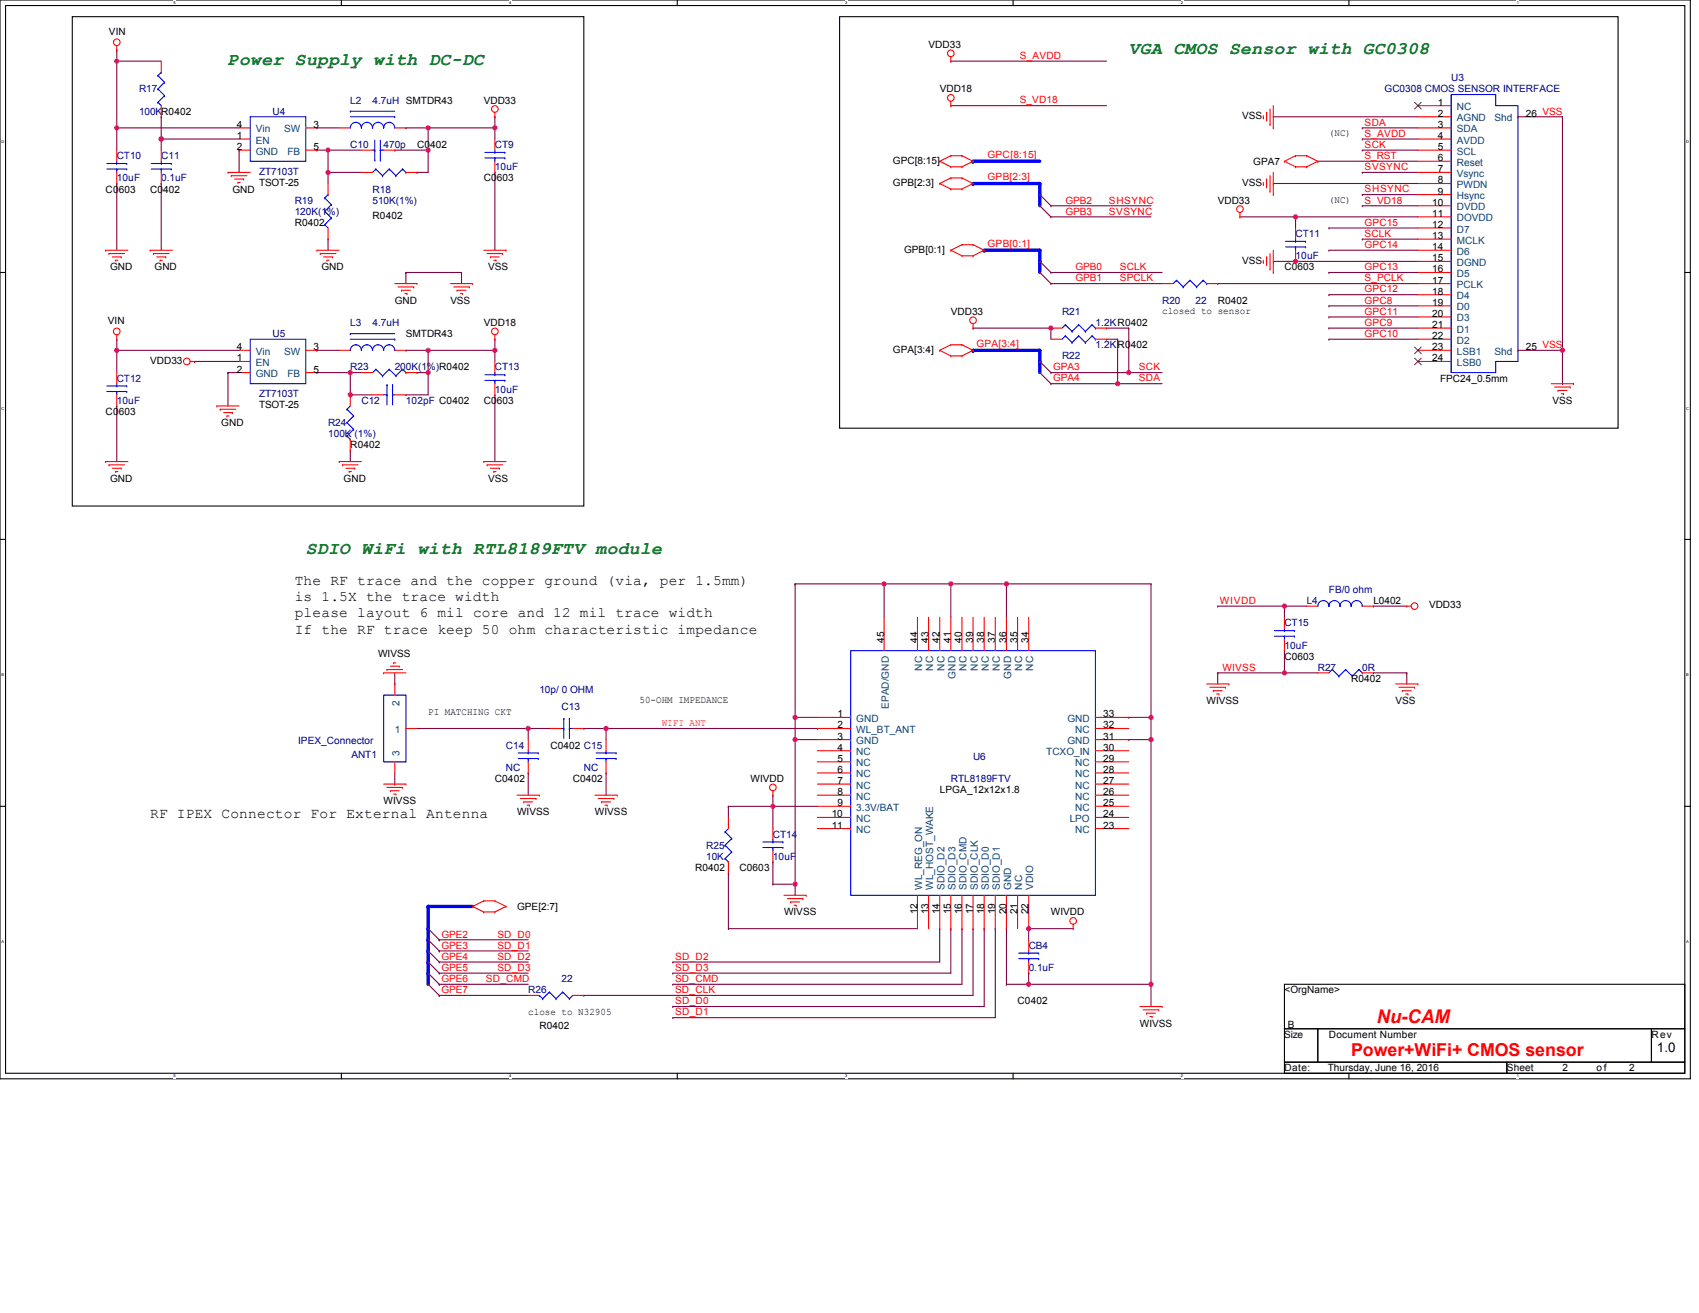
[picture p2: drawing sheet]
<svg xmlns="http://www.w3.org/2000/svg" width="279mm" height="216mm" viewBox="0 0 279 216" stroke-linecap="round" stroke-linejoin="round" font-family="sans-serif">
<path d="M0 0h278v177.4h-278zM.9 .9h276.2v175.6h-276.2z" fill="none" stroke="#000" stroke-width=".18"/>
<g fill="#fff">
<path d="M28.5 .1h.4v.7h-.4z"/>
<path d="M28.5 176.6h.4v.7h-.4z"/>
</g>
<path d="M56.1 0v.9M56.1 176.5v.9" fill="none" stroke="#000" stroke-width=".18"/>
<g fill="#fff">
<path d="M83.8 .1h.3v.7h-.3z"/>
<path d="M83.8 176.6h.3v.7h-.3z"/>
</g>
<path d="M111.4 0v.9M111.4 176.5v.9" fill="none" stroke="#000" stroke-width=".18"/>
<g fill="#fff">
<path d="M139 .1h.3v.7h-.3z"/>
<path d="M139 176.6h.3v.7h-.3z"/>
</g>
<path d="M166.6 0v.9M166.6 176.5v.9" fill="none" stroke="#000" stroke-width=".18"/>
<g fill="#fff">
<path d="M194.2 .1h.4v.7h-.4z"/>
<path d="M194.2 176.6h.4v.7h-.4z"/>
</g>
<path d="M221.8 0v.9M221.8 176.5v.9" fill="none" stroke="#000" stroke-width=".18"/>
<g fill="#fff">
<path d="M249.4 .1h.4v.7h-.4z"/>
<path d="M249.4 176.6h.4v.7h-.4z"/>
<path d="M.2 22.9h.5v.7h-.5z"/>
<path d="M277.3 22.9h.5v.7h-.5z"/>
<path d="M.2 66.8h.5v.7h-.5z"/>
<path d="M277.3 66.8h.5v.7h-.5z"/>
</g>
<path d="M0 44.8h.9M277.1 44.8h.9" fill="none" stroke="#000" stroke-width=".18"/>
<g fill="#fff">
<path d="M.2 110.6h.5v.8h-.5z"/>
<path d="M277.3 110.6h.4v.8h-.4z"/>
</g>
<path d="M0 88.7h.9M277.1 88.7h.9" fill="none" stroke="#000" stroke-width=".18"/>
<g fill="#fff">
<path d="M.2 154.5h.5v.8h-.5z"/>
<path d="M277.3 154.5h.4v.8h-.4z"/>
</g>
<path d="M0 132.6h.9M277.1 132.6h.9" fill="none" stroke="#000" stroke-width=".18"/>
<g fill="none" stroke="#800040" stroke-width=".18">
<path d="M19.2 10.1h.1M19.2 8.2h.1M19.2 8.2v16.5M19.2 10.1h7.3M26.5 19.2h.1M26.5 19.2v5.5M81.4 19.2h.1M81.4 19.2v3.7M19.2 30.2h.1M19.2 21h.1M19.2 21h20.1M19.2 30.2v10.9"/>
<path d="M26.5 22.9h.1M26.5 30.2h.1M26.5 22.9h12.8M26.5 30.2v10.9M39.3 24.7h.1M39.3 24.7v3.6M52.1 21h.1M52.1 24.7h.1M52.1 21h3.7M52.1 24.7h7.3M53.9 28.3h.1M53.9 24.7h.1"/>
<path d="M53.9 39.3h.1M53.9 24.7v5.5M53.9 39.3v1.8M53.9 28.3h5.5M64.9 24.7h.1M64.9 24.7h5.5M66.8 21h.1M66.8 21h14.6M68.6 28.3h.1M70.4 24.7h.1M70.4 21h.1M70.4 21v7.3h-1.8"/>
<path d="M81.4 28.3h.1M81.4 21h.1M81.4 28.3v12.8M224 28.3h.1M224 28.3h9.2M19.2 57.6h.1M19.2 55.8h.1M19.2 55.8v5.5M19.2 57.6h20.1M32 59.4h.1M32 59.4h7.3M52.1 57.6h.1"/>
<path d="M52.1 57.6h3.7M66.8 44.8h.1M66.8 57.6h.1M66.8 57.6h14.6M66.8 44.8h9.1M66.8 44.8v1.8M70.4 57.6h.1M70.4 57.6v7.3h-3.6M75.9 44.8h.1M75.9 44.8v1.8M81.4 57.6h.1M81.4 55.8h.1"/>
<path d="M81.4 55.8v3.6M19.2 66.8h.1M19.2 66.8v9.1M37.5 61.3h.1M37.5 61.3h1.8M37.5 61.3v5.5M52.1 61.3h.1M52.1 61.3h7.3M57.6 61.3h.1M57.6 64.9h.1M57.6 74.1h.1M57.6 64.9h3.7"/>
<path d="M57.6 61.3v3.6M57.6 74.1v1.8M66.8 64.9h.1M68.6 61.3h.1M68.6 61.3h1.8M70.4 61.3h.1M81.4 64.9h.1M81.4 64.9v11"/>
</g>
<path d="M171 30.2v1.8" fill="none" stroke="#00f" stroke-width=".55"/>
<circle cx="171" cy="30.2" r=".27" fill="#00f"/>
<path d="M171 41.1v1.9" fill="none" stroke="#00f" stroke-width=".55"/>
<circle cx="171" cy="41.1" r=".27" fill="#00f"/>
<path d="M171 57.6v1.8" fill="none" stroke="#00f" stroke-width=".55"/>
<circle cx="171" cy="57.6" r=".27" fill="#00f"/>
<path d="M224 32h.1M224 33.8h.1M224 32h9.2M224 33.8h9.2" fill="none" stroke="#800040" stroke-width=".18"/>
<path d="M160 30.2h11" fill="none" stroke="#00f" stroke-width=".55"/>
<circle cx="160" cy="30.2" r=".27" fill="#00f"/>
<g fill="none" stroke="#800040" stroke-width=".18">
<path d="M249.6 19.2h.1M249.6 19.2h7.3M209.4 30.2h.1M209.4 30.2h23.8M213.1 35.7h.1M213.1 35.7h20.1M218.5 37.5h.1M218.5 37.5h14.7M224 39.3h.1M224 39.3h9.2M213.1 43h.1M213.1 43h20.1"/>
<path d="M218.5 55.8h.1M218.5 52.1h.1M218.5 48.5h.1M218.5 44.8h.1M218.5 41.1h.1M218.5 50.3h.1M218.5 53.9h.1M218.5 55.8h14.7M218.5 52.1h14.7M218.5 48.5h14.7M218.5 44.8h14.7M218.5 41.1h14.7"/>
<path d="M218.5 50.3h14.7M218.5 53.9h14.7M249.6 57.6h.1M249.6 57.6h7.3M183.8 63.1h.1M183.8 63.1h7.3M185.6 61.3h.1M185.6 61.3h5.5"/>
</g>
<path d="M161.8 41.1h9.2" fill="none" stroke="#00f" stroke-width=".55"/>
<circle cx="161.8" cy="41.1" r=".27" fill="#00f"/>
<path d="M156.4 10.1h.1M156.4 10.1h25.6M213.1 35.7h.1M213.1 35.7v1.8" fill="none" stroke="#800040" stroke-width=".18"/>
<path d="M160 57.6h11" fill="none" stroke="#00f" stroke-width=".55"/>
<circle cx="160" cy="57.6" r=".27" fill="#00f"/>
<g fill="none" stroke="#800040" stroke-width=".18">
<path d="M156.4 17.4h.1M156.4 17.4h25.6M172.8 53.9h.1M172.8 53.9v1.9M182 55.8h.1M182 53.9h.1M182 55.8h1.8M182 53.9h3.6M183.8 55.8h.1M183.8 55.8v7.3h-11M185.6 53.9h.1M185.6 53.9v7.4h-12.8"/>
<path d="M172.8 63.1h.1M172.8 61.3h.1"/>
</g>
<path d="M160 26.5h11" fill="none" stroke="#00f" stroke-width=".55"/>
<circle cx="160" cy="26.5" r=".27" fill="#00f"/>
<path d="M172.8 35.7h.1M172.8 35.7h16.5M172.8 46.6h.1M172.8 44.8h.1M172.8 46.6h18.3M172.8 44.8h18.3" fill="none" stroke="#800040" stroke-width=".18"/>
<path d="M171 43v1.8" fill="none" stroke="#00f" stroke-width=".55"/>
<circle cx="171" cy="43" r=".27" fill="#00f"/>
<path d="M171 59.4v1.9" fill="none" stroke="#00f" stroke-width=".55"/>
<circle cx="171" cy="59.4" r=".27" fill="#00f"/>
<path d="M172.8 33.8h.1M172.8 33.8h16.5" fill="none" stroke="#800040" stroke-width=".18"/>
<path d="M171 32v1.8" fill="none" stroke="#00f" stroke-width=".55"/>
<circle cx="171" cy="32" r=".27" fill="#00f"/>
<g fill="none" stroke="#800040" stroke-width=".18">
<path d="M216.7 26.5h.1M216.7 26.5h16.5M224 22.9h.1M224 24.7h.1M224 21h.1M224 22.9h9.2M224 24.7h9.2M224 21h9.2M72.2 154.5h.1M72.2 156.4h.1M72.2 158.2h.1M72.2 154.5h14.7"/>
<path d="M72.2 156.4h14.7M72.2 158.2h14.7M72.2 163.7h.1M72.2 161.8h.1M72.2 160h.1M72.2 163.7h14.7M72.2 161.8h14.7M72.2 160h14.7"/>
</g>
<path d="M70.4 149h7.3" fill="none" stroke="#00f" stroke-width=".55"/>
<circle cx="70.4" cy="149" r=".27" fill="#00f"/>
<path d="M70.4 160v1.8" fill="none" stroke="#00f" stroke-width=".55"/>
<circle cx="70.4" cy="160" r=".27" fill="#00f"/>
<path d="M70.4 156.4v1.8" fill="none" stroke="#00f" stroke-width=".55"/>
<circle cx="70.4" cy="156.4" r=".27" fill="#00f"/>
<path d="M70.4 149v3.7" fill="none" stroke="#00f" stroke-width=".55"/>
<circle cx="70.4" cy="149" r=".27" fill="#00f"/>
<path d="M70.4 154.5v1.9" fill="none" stroke="#00f" stroke-width=".55"/>
<circle cx="70.4" cy="154.5" r=".27" fill="#00f"/>
<path d="M70.4 152.7v1.8" fill="none" stroke="#00f" stroke-width=".55"/>
<circle cx="70.4" cy="152.7" r=".27" fill="#00f"/>
<path d="M70.4 158.2v1.8" fill="none" stroke="#00f" stroke-width=".55"/>
<circle cx="70.4" cy="158.2" r=".27" fill="#00f"/>
<g fill="none" stroke="#800040" stroke-width=".18">
<path d="M209.4 19.2h.1M209.4 19.2h23.8M256.9 19.2v43.9M171 33.8h.1M171 32h.1M171 33.8l1.8 1.9M171 32l1.8 1.8M203.9 35.7h.1M203.9 35.7h9.2M160 53.9h.1M160 53.9h12.8M171 44.8h.1"/>
<path d="M171 43h.1M171 59.4h.1M171 44.8l1.8 1.8M171 43l1.8 1.8M171 59.4l1.8 1.9M200.3 46.6h.1M200.3 46.6h32.9M209.4 43h.1M209.4 43h3.7M256.9 57.6h.1M171 61.3h.1M171 61.3l1.8 1.8"/>
<path d="M256.9 63.1h.1M130.8 96h.1M130.8 96v51.2M130.8 96h58.5M145.4 96h.1M145.4 96v5.5M156.4 96h.1M156.4 96v5.5M165.5 96h.1M165.5 96v5.5M189.3 96h.1M189.3 96v69.5"/>
<path d="M200.3 99.7h.1M200.3 99.7h14.6M211.2 99.7h.1M211.2 99.7v1.8M225.9 99.7h.1M225.9 99.7h5.4M64.9 112.5h.1M64.9 110.6v1.9M68.6 119.8h21.9M86.9 119.8h.1M86.9 119.8v1.8M96 119.8h.1"/>
<path d="M96 119.8h38.4M99.7 119.8h.1M99.7 119.8v1.8M130.8 118h.1M130.8 118h3.6M134.4 119.8h.1M185.6 118h.1M185.6 118h3.7M189.3 118h.1M200.3 110.6h.1M200.3 110.6h16.4M200.3 110.6v1.9"/>
<path d="M211.2 110.6h.1M211.2 107h.1M211.2 107v3.6M225.9 110.6h.1M225.9 110.6h5.4M231.3 110.6h.1M231.3 110.6v1.9M64.9 128.9h.1M64.9 127.1v1.8M86.9 127.1h.1M86.9 127.1v3.7M99.7 127.1h.1"/>
<path d="M99.7 127.1v3.7M119.8 132.6h.1M119.8 132.6v1.8M119.8 132.6h14.6M127.1 132.6h.1M127.1 130.8h.1M127.1 130.8v5.4M130.8 121.6h.1M130.8 121.6h3.6M185.6 121.6h.1M185.6 121.6h3.7M189.3 121.6h.1"/>
<path d="M70.4 156.4h.1M70.4 158.2h.1M70.4 152.7l1.8 1.8M70.4 154.5l1.8 1.9M70.4 156.4l1.8 1.8M70.4 158.2l1.8 1.8M72.2 154.5h.1M72.2 156.4h.1M110.6 158.2h.1M119.8 143.6h.1M119.8 152.7h.1M119.8 143.6v9.1"/>
<path d="M119.8 152.7h31.1M127.1 141.7h.1M127.1 145.4h.1M127.1 141.7v3.7M127.1 145.4h3.7M130.8 145.4h.1M154.5 152.7h.1M154.5 152.7v5.5h-43.9M156.4 152.7h.1M156.4 152.7v7.3h-45.8M158.2 152.7h.1M158.2 152.7v9.1h-47.6"/>
<path d="M160 152.7h.1M160 152.7v11h-64M161.8 152.7h.1M161.8 152.7v12.8h-51.2M163.7 152.7h.1M163.7 152.7v14.6h-53.1M165.5 152.7h.1M165.5 152.7v9.1M169.2 152.7h.1M169.2 152.7h7.3M169.2 152.7v1.8M70.4 160l1.8 1.8"/>
<path d="M70.4 161.8l1.8 1.9M72.2 161.8h.1M72.2 163.7h.1M96 163.7h.1M110.6 160h.1M110.6 161.8h.1M110.6 165.5h.1M110.6 167.3h.1M165.5 161.8h.1M165.5 161.8h23.8M169.2 160h.1M169.2 161.8h.1"/>
<path d="M169.2 160v1.8M189.3 161.8h.1"/>
</g>
<g fill="none" stroke="#f00" stroke-width=".18">
<path d="M19.2 8.2h.1M19.2 7.5v.7M26.5 10.1v1.8M26.5 17.4v1.8M81.4 19.2h.1M81.4 18.5v.7M156.4 10.1h.1M156.4 17.4h.1M156.4 9.3v.8M156.4 16.6v.8M207.8 19.4h.1M207.8 19v.4"/>
<path d="M208.3 18.5h.1M208.3 18.5v1.4M208.9 17.9v2.6M209.4 17.4v3.6M233.2 17.4h5.5M233.2 19.2h5.5M249.6 19.2h.1M19.2 24.7v1.8M19.2 28.3v1.9M26.5 24.7v1.8M26.5 28.3v1.9M37.5 28.3h.1"/>
<path d="M37.5 28.3h3.6M38 28.9h.1M38 28.9h2.6M38.6 29.4h1.4M39.1 30h.1M39.1 30h.4M39.3 22.9h1.8M39.3 24.7h1.8M39.3 21h1.8M40 29.4h.1M50.3 24.7h1.8M50.3 21h1.8"/>
<path d="M53.9 30.2v1.8M53.9 37.5v1.8M55.8 21h1.8M59.4 28.3h1.9M59.4 24.7h1.9M63.1 24.7h1.8M64.9 21h1.9M66.8 28.3h1.8M81.4 22.9v1.8M81.4 26.5v1.8M154.5 26.5h.1M154.5 30.2h.1"/>
<path d="M154.5 26.5l1.9 .9M154.5 30.2l1.9 .9M156.4 25.6h.1M156.4 27.4h.1M156.4 29.3h.1M156.4 31.1h.1M156.4 25.6l-1.9 .9M156.4 25.6h1.8M156.4 27.4h1.8M156.4 29.3l-1.9 .9M156.4 29.3h1.8M156.4 31.1h1.8"/>
<path d="M158.2 25.6h.1M158.2 27.4h.1M158.2 29.3h.1M158.2 31.1h.1M158.2 25.6l1.8 .9M158.2 29.3l1.8 .9M160 26.5h.1M160 30.2h.1M160 26.5l-1.8 .9M160 30.2l-1.8 .9M203.9 35.7h.1M203.9 34.9v.8"/>
<path d="M207.8 30.4h.1M207.8 30v.4M208.3 29.4h.1M208.3 29.4v1.5M208.9 20.5h.1M208.9 31.5h.1M208.9 28.9v2.6M209.4 21h.1M209.4 32h.1M209.4 28.3v3.7M211.2 26.5h.1M211.2 26.5l1.9 .9"/>
<path d="M213.1 25.6h.1M213.1 27.4h.1M213.1 25.6h1.8M213.1 27.4h1.8M213.1 25.6l-1.9 .9M213.1 37.5v1.8M214.9 25.6h.1M214.9 27.4h.1M214.9 25.6l1.8 .9M216.7 26.5h.1M216.7 26.5l-1.8 .9M233.2 28.3h5.5"/>
<path d="M233.2 22.9h5.5M233.2 24.7h5.5M233.2 21h5.5M233.2 26.5h5.5M233.2 30.2h5.5M233.2 32h5.5M233.2 33.8h5.5M233.2 35.7h5.5M233.2 37.5h5.5M233.2 39.3h5.5M17.4 41.1h.1M17.4 41.1h3.6"/>
<path d="M17.9 41.7h.1M17.9 41.7h2.6M18.5 42.2h1.4M19 42.8h.1M19 42.8h.4M19.2 55.8h.1M19.2 55v.8M19.9 42.2h.1M24.7 41.1h.1M24.7 41.1h3.6M25.2 41.7h.1M25.2 41.7h2.6"/>
<path d="M25.8 42.2h1.4M26.3 42.8h.1M26.3 42.8h.4M27.2 42.2h.1M31.3 59.4h.7M32 59.4h.1M39.3 59.4h1.8M39.3 57.6h1.8M50.3 57.6h1.8M52.1 41.1h.1M52.1 41.1h3.7M52.7 41.7h.1"/>
<path d="M52.7 41.7h2.5M53.2 42.2h1.5M53.8 42.8h.1M53.8 42.8h.3M54.7 42.2h.1M55.8 57.6h1.8M64.9 46.6h3.7M64.9 57.6h1.9M65.5 47.2h2.5M66 47.7h.1M66 47.7h1.5M66.6 48.3h.3"/>
<path d="M66.9 48.3h.1M68 47.2h.1M68.6 46.6h.1M74.1 46.6h3.6M74.6 47.2h2.6M75.2 47.7h.1M75.2 47.7h1.4M75.7 48.3h.4M76.1 48.3h.1M77.2 47.2h.1M77.7 46.6h.1M79.6 41.1h3.6"/>
<path d="M80.1 41.7h2.6M80.7 42.2h.1M80.7 42.2h1.4M81.2 42.8h.4M81.4 55.8h.1M81.4 55v.8M81.4 59.4v1.9M81.6 42.8h.1M82.7 41.7h.1M83.2 41.1h.1M154.5 57.6h.1M154.5 57.6l1.9 .9"/>
<path d="M156.4 41.1h.1M156.4 56.7h.1M156.4 58.5h.1M156.4 41.1l1.8 1M156.4 56.7l-1.9 .9M156.4 56.7h1.8M156.4 58.5h1.8M158.2 40.2h.1M158.2 42.1h.1M158.2 56.7h.1M158.2 58.5h.1M158.2 40.2l-1.8 .9"/>
<path d="M158.2 40.2h1.8M158.2 42.1h1.8M158.2 56.7l1.8 .9M160 40.2h.1M160 42.1h.1M160 57.6h.1M160 53.9h.1M160 40.2l1.8 .9M160 57.6l-1.8 .9M160 53.2v.7M161.8 41.1h.1M161.8 41.1l-1.8 1"/>
<path d="M172.8 53.9h1.9M172.8 55.8h1.9M180.1 53.9h1.9M180.1 55.8h1.9M191.1 46.6h1.8M198.4 46.6h1.9M207.8 43.2h.1M207.8 42.8v.4M208.3 42.2h.1M208.3 42.2v1.5M208.9 44.3h.1M208.9 41.7v2.6"/>
<path d="M209.4 44.8h.1M209.4 41.1v3.7M213.1 41.1v1.9M233.2 41.1h5.5M233.2 46.6h5.5M233.2 59.4h5.5M233.2 43h5.5M233.2 44.8h5.5M233.2 48.5h5.5M233.2 50.3h5.5M233.2 52.1h5.5M233.2 53.9h5.5"/>
<path d="M233.2 55.8h5.5M233.2 57.6h5.5M249.6 57.6h.1M17.4 75.9h.1M17.4 75.9h3.6M17.9 76.4h.1M17.9 76.4h2.6M18.5 77h1.4M19 77.5h.1M19 77.5h.4M19.2 61.3v1.8M19.2 64.9v1.9"/>
<path d="M19.9 77h.1M35.7 66.8h.1M35.7 66.8h3.6M36.2 67.3h.1M36.2 67.3h2.6M36.8 67.8h1.4M37.3 68.4h.1M37.3 68.4h.4M38.2 67.8h.1M39.3 61.3h1.8M50.3 61.3h1.8M55.8 75.9h.1"/>
<path d="M55.8 75.9h3.6M56.3 76.4h.1M56.3 76.4h2.6M56.9 77h1.4M57.4 77.5h.1M57.4 77.5h.4M57.6 64.9v1.9M57.6 72.2v1.9M58.3 77h.1M59.4 61.3h1.9M61.3 64.9h1.8M64.9 64.9h1.9"/>
<path d="M66.8 61.3h1.8M79.6 75.9h.1M79.6 75.9h3.6M80.1 76.4h.1M80.1 76.4h2.6M80.7 77h1.4M81.2 77.5h.1M81.2 77.5h.4M81.4 63.1v1.8M82.1 77h.1M255.1 63.1h3.7M255.7 63.6h2.5"/>
<path d="M256.2 64.2h.1M256.2 64.2h1.5M256.8 64.7h.3M257.1 64.7h.1M258.2 63.6h.1M258.8 63.1h.1M214.9 99.7h1.8M224 99.7h1.9M231.3 99.7h.1M231.3 99.7h.8M63.1 110.6h.1M63.1 110.6h3.7"/>
<path d="M63.6 110.1h.1M63.6 110.1h2.6M64.2 109.5h1.5M64.7 109h.1M64.7 109h.4M64.9 112.5v1.8M65.7 109.5h.1M66.8 119.8h1.8M90.5 119.8h1.9M94.2 119.8h1.8M134.4 119.8h5.5M134.4 118h5.5"/>
<path d="M145.4 101.5v5.5M150.9 101.5v5.5M152.7 101.5v5.5M154.5 101.5v5.5M156.4 101.5v5.5M158.2 101.5v5.5M160 101.5v5.5M161.8 101.5v5.5M163.7 101.5v5.5M165.5 101.5v5.5M167.3 101.5v5.5M169.2 101.5v5.5"/>
<path d="M180.1 119.8h5.5M180.1 118h5.5M198.4 112.5h3.7M199 113h2.5M199.5 113.6h.1M199.5 113.6h1.5M200.1 114.1h.3M200.4 114.1h.1M201.5 113h.1M202.1 112.5h.1M211.2 101.5v1.8M211.2 105.2v1.8"/>
<path d="M216.7 110.6h1.8M224 110.6h1.9M229.5 112.5h3.7M230.1 113h2.5M230.6 113.6h.1M230.6 113.6h1.5M231.2 114.1h.3M231.5 114.1h.1M232.6 113h.1M233.2 112.5h.1M63.1 128.9h3.7M63.6 129.5h2.6"/>
<path d="M64.2 130h.1M64.2 130h1.5M64.7 130.6h.4M64.9 125.3v1.8M65.1 130.6h.1M66.2 129.5h.1M66.8 128.9h.1M85 130.8h3.7M85.6 131.3h2.6M86.1 131.9h.1M86.1 131.9h1.5M86.7 132.4h.4"/>
<path d="M86.9 121.6v1.8M86.9 125.3v1.8M87.1 132.4h.1M88.2 131.3h.1M88.7 130.8h.1M97.8 130.8h3.7M98.4 131.3h2.6M98.9 131.9h.1M98.9 131.9h1.5M99.5 132.4h.4M99.7 121.6v1.8M99.7 125.3v1.8"/>
<path d="M99.9 132.4h.1M101 131.3h.1M101.5 130.8h.1M119.8 134.4v1.8M127.1 130.8h.1M127.1 130v.8M127.1 136.2v1.9M127.1 139.9v1.8M134.4 130.8h5.5M134.4 128.9h5.5M134.4 121.6h5.5M134.4 123.4h5.5"/>
<path d="M134.4 125.3h5.5M134.4 127.1h5.5M134.4 132.6h5.5M134.4 134.4h5.5M134.4 136.2h5.5M180.1 130.8h5.5M180.1 128.9h5.5M180.1 121.6h5.5M180.1 123.4h5.5M180.1 125.3h5.5M180.1 127.1h5.5M180.1 132.6h5.5"/>
<path d="M180.1 134.4h5.5M180.1 136.2h5.5M77.7 149h.1M77.7 149l1.9 1M79.6 148.1h.1M79.6 150h.1M79.6 148.1h1.8M79.6 148.1l-1.9 .9M79.6 150h1.8M81.4 148.1h.1M81.4 150h.1M81.4 148.1l1.8 .9"/>
<path d="M83.2 149h.1M83.2 149l-1.8 1M119.8 141.7v1.9M128.9 147.2h3.7M129.5 147.8h2.5M130 148.3h.1M130 148.3h1.5M130.6 148.9h.3M130.9 148.9h.1M132 147.8h.1M132.6 147.2h.1M150.9 147.2v5.5"/>
<path d="M152.7 147.2v5.5M154.5 147.2v5.5M156.4 147.2v5.5M158.2 147.2v5.5M160 147.2v5.5M161.8 147.2v5.5M163.7 147.2v5.5M165.5 147.2v5.5M167.3 147.2v5.5M169.2 147.2v5.5M169.2 154.5v1.9M169.2 158.2v1.8"/>
<path d="M176.5 152.7h.1M176.5 152v.7M86.9 163.7h1.8M94.2 163.7h1.8M187.5 165.5h3.6M188 166.1h2.6M188.6 166.6h.1M188.6 166.6h1.4M189.1 167.2h.4M189.5 167.2h.1M190.6 166.1h.1M191.1 165.5h.1"/>
<circle cx="19.2" cy="6.9" r=".55"/>
<circle cx="81.4" cy="17.9" r=".55"/>
<circle cx="156.4" cy="8.8" r=".55"/>
<circle cx="156.4" cy="16.1" r=".55"/>
<circle cx="203.9" cy="34.4" r=".55"/>
<circle cx="19.2" cy="54.5" r=".55"/>
<circle cx="30.7" cy="59.4" r=".54"/>
<circle cx="81.4" cy="54.5" r=".55"/>
<circle cx="160" cy="52.7" r=".55"/>
<circle cx="232.6" cy="99.7" r=".54"/>
<circle cx="127.1" cy="129.5" r=".54"/>
<circle cx="176.5" cy="151.4" r=".55"/>
</g>
<path d="M11.9 2.7h84.1v80.5h-84.1zM138.1 2.7h128v67.7h-128zM211.2 161.8h65.9v7.4h-65.9zM211.2 169.2h5.5v5.5h-5.5zM211.2 174.7h36.6v1.8h-36.6zM216.7 169.2h54.9v5.5h-54.9zM247.8 174.7h29.3v1.8h-29.3zM271.6 169.2h5.5v5.5h-5.5z" fill="none" stroke="#000" stroke-width=".18"/>
<g fill="none" stroke="#00f" stroke-width=".18">
<path d="M26 16.8h.1M26 14.6h.1M26 12.4h.1M26 16.8l.5 .6M26 14.6l1.1 1.1M26 12.4l1.1 1.1M26.5 11.9h.1M26.5 11.9l-.5 .5M27.1 15.7h.1M27.1 13.5h.1M27.1 15.7l-1.1 1.1M27.1 13.5l-1.1 1.1"/>
<path d="M41.1 19.2h9.2v7.3h-9.2zM57.6 18.3h.1M57.6 19.2h7.3M57.6 18.3h7.3M64.9 19.2h.1M238.7 15.5h7.3v1.9h3.6v42h-3.6v1.9h-7.3zM238.7 15.5v45.8M17.6 27.8h3.2M17.6 26.9h3.2M19.2 26.9h.1M19.2 27.8h.1M19.2 26.5v.4"/>
<path d="M19.2 27.8v.5M20.8 27.8h.1M20.8 26.9h.1M24.9 27.8h3.3M24.9 26.9h3.3M26.5 26.9h.1M26.5 27.8h.1M26.5 26.5v.4M26.5 27.8v.5M28.2 27.8h.1M28.2 26.9h.1M53.4 36.9h.1"/>
<path d="M53.4 34.7h.1M53.4 32.6h.1M53.4 36.9l.5 .6M53.4 34.7l1.1 1.1M53.4 32.6l1.1 1M53.9 32h.1M53.9 32l-.5 .6M54.5 35.8h.1M54.5 33.6h.1M54.5 35.8l-1.1 1.1M54.5 33.6l-1.1 1.1M57.6 21a.91 .91 0 0 1 .9-.9 .91 .91 0 0 1 .9 .9 .91 .91 0 0 1 1-.9 .91 .91 0 0 1 .9 .9 .91 .91 0 0 1 .9-.9 .91 .91 0 0 1 .9 .9 .91 .91 0 0 1 .9-.9 .91 .91 0 0 1 .9 .9"/>
<path d="M61.3 24.7h.3M61.6 24.7h.1M61.6 26.3h.1M61.6 23v3.3M61.8 27.8h.1M61.8 27.8l-.5 .5M61.8 27.8l1.1 1.1M62.5 26.3h.1M62.5 24.7h.1M62.5 24.7h.6M62.5 23v3.3M62.9 28.9h.1"/>
<path d="M64 27.8h.1M64 27.8l-1.1 1.1M64 27.8l1.1 1.1M65.1 28.9h.1M66.2 27.8h.1M66.2 27.8l-1.1 1.1M66.2 27.8l.6 .5M66.8 28.3h.1M79.7 26h3.3M79.7 25.1h3.3M81.4 25.1h.1M81.4 26h.1"/>
<path d="M81.4 24.7v.4M81.4 26v.5M83 26h.1M83 25.1h.1M211.4 39.7h3.3M213.1 39.7h.1M213.1 39.3v.4M214.7 39.7h.1M41.1 55.8h9.2v7.3h-9.2zM57.6 54.9h.1M57.6 57.6a.91 .91 0 0 1 .9-.9 .91 .91 0 0 1 .9 .9 .91 .91 0 0 1 1-.9 .91 .91 0 0 1 .9 .9 .91 .91 0 0 1 .9-.9 .91 .91 0 0 1 .9 .9 .91 .91 0 0 1 .9-.9 .91 .91 0 0 1 .9 .9M57.6 55.8h7.3"/>
<path d="M57.6 54.9h7.3M64.9 55.8h.1M175.2 53.4h.1M175.2 55.2h.1M175.2 53.4l-.5 .5M175.2 53.4l1.1 1.1M175.2 55.2l-.5 .6M175.2 55.2l1.1 1.1M176.3 54.5h.1M176.3 56.3h.1M177.4 53.4h.1M177.4 55.2h.1"/>
<path d="M177.4 53.4l-1.1 1.1M177.4 53.4l1.1 1.1M177.4 55.2l-1.1 1.1M177.4 55.2l1.1 1.1M178.5 54.5h.1M178.5 56.3h.1M179.6 53.4h.1M179.6 55.2h.1M179.6 53.4l-1.1 1.1M179.6 53.4l.5 .5M179.6 55.2l-1.1 1.1M179.6 55.2l.5 .6"/>
<path d="M180.1 53.9h.1M180.1 55.8h.1M193.5 46.1h.1M193.5 46.1l-.6 .5M193.5 46.1l1.1 1.1M194.6 47.2h.1M195.7 46.1h.1M195.7 46.1l-1.1 1.1M195.7 46.1l1.1 1.1M196.8 47.2h.1M197.9 46.1h.1M197.9 46.1l-1.1 1.1"/>
<path d="M197.9 46.1l.5 .5M198.4 46.6h.1M211.4 40.6h3.3M213.1 40.6h.1M213.1 40.6v.5M214.7 40.6h.1M17.6 64.4h3.2M17.6 63.5h3.2M19.2 63.5h.1M19.2 64.4h.1M19.2 63.1v.4M19.2 64.4v.5"/>
<path d="M20.8 64.4h.1M20.8 63.5h.1M57.1 67.3h.1M57.1 69.5h.1M57.1 71.7h.1M57.1 67.3l1.1 1.1M57.1 69.5l1.1 1.1M57.1 71.7l.5 .5M57.6 72.2h.1M57.6 66.8l-.5 .5M58.2 68.4h.1M58.2 70.6h.1"/>
<path d="M58.2 68.4l-1.1 1.1M58.2 70.6l-1.1 1.1M61.8 60.7h.1M61.8 60.7l-.5 .6M61.8 60.7l1.1 1.1M62.9 61.8h.1M63.1 64.9h.5M63.6 63.3h.1M63.6 64.9h.1M63.6 63.3v3.3M64 60.7h.1M64 60.7l-1.1 1.1"/>
<path d="M64 60.7l1.1 1.1M64.6 64.9h.1M64.6 63.3h.1M64.6 64.9h.3M64.6 63.3v3.3M65.1 61.8h.1M66.2 60.7h.1M66.2 60.7l-1.1 1.1M66.2 60.7l.6 .6M66.8 61.3h.1M79.7 62.5h3.3M79.7 61.6h3.3"/>
<path d="M81.4 61.6h.1M81.4 62.5h.1M81.4 61.3v.3M81.4 62.5v.6M83 62.5h.1M83 61.6h.1M216.7 99.7a.91 .91 0 0 1 .9-.9 .91 .91 0 0 1 .9 .9 .91 .91 0 0 1 1-.9 .91 .91 0 0 1 .9 .9 .91 .91 0 0 1 .9-.9 .91 .91 0 0 1 .9 .9 .91 .91 0 0 1 .9-.9 .91 .91 0 0 1 .9 .9M63.1 114.3h3.7v11h-3.7zM92.4 119.8h.3M92.7 119.8h.1M92.7 118.1h.1M92.7 118.1v3.3"/>
<path d="M93.6 118.1h.1M93.6 119.8h.1M93.6 119.8h.6M93.6 118.1v3.3M139.9 107h40.2v40.2h-40.2zM209.6 104.6h3.3M209.6 103.7h3.3M211.2 103.7h.1M211.2 104.6h.1M211.2 103.3v.4M211.2 104.6v.6M212.9 104.6h.1"/>
<path d="M212.9 103.7h.1M219.1 110.1h.1M219.1 110.1l-.6 .5M219.1 110.1l1.1 1.1M220.2 111.2h.1M221.3 110.1h.1M221.3 110.1l-1.1 1.1M221.3 110.1l1.1 1.1M222.4 111.2h.1M223.5 110.1h.1M223.5 110.1l-1.1 1.1M223.5 110.1l.5 .5"/>
<path d="M224 110.6h.1M85.2 124.7h3.3M85.2 123.8h3.3M86.9 123.8h.1M86.9 124.7h.1M86.9 123.4v.4M86.9 124.7v.6M88.5 124.7h.1M88.5 123.8h.1M98 124.7h3.3M98 123.8h3.3M99.7 123.8h.1"/>
<path d="M99.7 124.7h.1M99.7 123.4v.4M99.7 124.7v.6M101.3 124.7h.1M101.3 123.8h.1M119.2 136.8h.1M119.2 139h.1M119.2 136.8l1.1 1.1M119.2 139l1.1 1.1M119.8 136.2l-.6 .6M120.3 137.9h.1M120.3 137.9l-1.1 1.1"/>
<path d="M125.5 139.4h3.2M125.5 138.4h3.2M127.1 138.4h.1M127.1 139.4h.1M127.1 138.1v.3M127.1 139.4v.5M128.7 139.4h.1M128.7 138.4h.1M119.2 141.2h.1M119.2 141.2l.6 .5M119.8 141.7h.1M120.3 140.1h.1"/>
<path d="M120.3 140.1l-1.1 1.1M167.5 157.6h3.3M167.5 156.7h3.3M169.2 156.7h.1M169.2 157.6h.1M169.2 156.4v.3M169.2 157.6v.6M170.8 157.6h.1M170.8 156.7h.1M88.7 163.7h.1M88.7 163.7l.5 .5M89.2 164.2h.1"/>
<path d="M90.3 163.1h.1M90.3 163.1l1.1 1.1M90.3 163.1l-1.1 1.1M91.4 164.2h.1M92.5 163.1h.1M92.5 163.1l1.1 1.1M92.5 163.1l-1.1 1.1M93.6 164.2h.1M94.2 163.7l-.6 .5"/>
</g>
<path d="M232.6 16.8l1.1 1.1M233.7 16.8l-1.1 1.1M232.6 57.1l1.1 1.1M232.6 58.9l1.1 1.1M233.7 57.1l-1.1 1.1M233.7 58.9l-1.1 1.1" fill="none" stroke="#804000" stroke-width=".16"/>
<circle cx="81.4" cy="57.6" r=".37" fill="#f0f"/>
<circle cx="81.4" cy="57.6" r=".37" fill="none" stroke="#f0f" stroke-width=".18"/>
<circle cx="70.4" cy="61.3" r=".37" fill="#f0f"/>
<circle cx="70.4" cy="61.3" r=".37" fill="none" stroke="#f0f" stroke-width=".18"/>
<circle cx="26.5" cy="22.9" r=".37" fill="#f0f"/>
<circle cx="26.5" cy="22.9" r=".37" fill="none" stroke="#f0f" stroke-width=".18"/>
<circle cx="70.4" cy="24.7" r=".37" fill="#f0f"/>
<circle cx="70.4" cy="24.7" r=".37" fill="none" stroke="#f0f" stroke-width=".18"/>
<circle cx="70.4" cy="57.6" r=".37" fill="#f0f"/>
<circle cx="70.4" cy="57.6" r=".37" fill="none" stroke="#f0f" stroke-width=".18"/>
<circle cx="53.9" cy="28.3" r=".37" fill="#f0f"/>
<circle cx="53.9" cy="28.3" r=".37" fill="none" stroke="#f0f" stroke-width=".18"/>
<circle cx="57.6" cy="64.9" r=".37" fill="#f0f"/>
<circle cx="57.6" cy="64.9" r=".37" fill="none" stroke="#f0f" stroke-width=".18"/>
<circle cx="57.6" cy="61.3" r=".37" fill="#f0f"/>
<circle cx="57.6" cy="61.3" r=".37" fill="none" stroke="#f0f" stroke-width=".18"/>
<circle cx="19.2" cy="10.1" r=".37" fill="#f0f"/>
<circle cx="19.2" cy="10.1" r=".37" fill="none" stroke="#f0f" stroke-width=".18"/>
<circle cx="81.4" cy="21" r=".37" fill="#f0f"/>
<circle cx="81.4" cy="21" r=".37" fill="none" stroke="#f0f" stroke-width=".18"/>
<circle cx="19.2" cy="57.6" r=".37" fill="#f0f"/>
<circle cx="19.2" cy="57.6" r=".37" fill="none" stroke="#f0f" stroke-width=".18"/>
<circle cx="53.9" cy="24.7" r=".37" fill="#f0f"/>
<circle cx="53.9" cy="24.7" r=".37" fill="none" stroke="#f0f" stroke-width=".18"/>
<circle cx="26.5" cy="22.9" r=".37" fill="#f0f"/>
<circle cx="26.5" cy="22.9" r=".37" fill="none" stroke="#f0f" stroke-width=".18"/>
<circle cx="19.2" cy="21" r=".37" fill="#f0f"/>
<circle cx="19.2" cy="21" r=".37" fill="none" stroke="#f0f" stroke-width=".18"/>
<circle cx="70.4" cy="21" r=".37" fill="#f0f"/>
<circle cx="70.4" cy="21" r=".37" fill="none" stroke="#f0f" stroke-width=".18"/>
<circle cx="213.1" cy="35.7" r=".37" fill="#f0f"/>
<circle cx="213.1" cy="35.7" r=".37" fill="none" stroke="#f0f" stroke-width=".18"/>
<circle cx="213.1" cy="43" r=".37" fill="#f0f"/>
<circle cx="213.1" cy="43" r=".37" fill="none" stroke="#f0f" stroke-width=".18"/>
<circle cx="183.8" cy="63.1" r=".37" fill="#f0f"/>
<circle cx="183.8" cy="63.1" r=".37" fill="none" stroke="#f0f" stroke-width=".18"/>
<circle cx="172.8" cy="53.9" r=".37" fill="#f0f"/>
<circle cx="172.8" cy="53.9" r=".37" fill="none" stroke="#f0f" stroke-width=".18"/>
<circle cx="185.6" cy="61.3" r=".37" fill="#f0f"/>
<circle cx="185.6" cy="61.3" r=".37" fill="none" stroke="#f0f" stroke-width=".18"/>
<circle cx="145.4" cy="96" r=".37" fill="#f0f"/>
<circle cx="145.4" cy="96" r=".37" fill="none" stroke="#f0f" stroke-width=".18"/>
<circle cx="127.1" cy="132.6" r=".37" fill="#f0f"/>
<circle cx="127.1" cy="132.6" r=".37" fill="none" stroke="#f0f" stroke-width=".18"/>
<circle cx="169.2" cy="152.7" r=".37" fill="#f0f"/>
<circle cx="169.2" cy="152.7" r=".37" fill="none" stroke="#f0f" stroke-width=".18"/>
<circle cx="99.7" cy="119.8" r=".37" fill="#f0f"/>
<circle cx="99.7" cy="119.8" r=".37" fill="none" stroke="#f0f" stroke-width=".18"/>
<circle cx="256.9" cy="57.6" r=".37" fill="#f0f"/>
<circle cx="256.9" cy="57.6" r=".37" fill="none" stroke="#f0f" stroke-width=".18"/>
<circle cx="86.9" cy="119.8" r=".37" fill="#f0f"/>
<circle cx="86.9" cy="119.8" r=".37" fill="none" stroke="#f0f" stroke-width=".18"/>
<circle cx="211.2" cy="110.6" r=".37" fill="#f0f"/>
<circle cx="211.2" cy="110.6" r=".37" fill="none" stroke="#f0f" stroke-width=".18"/>
<circle cx="211.2" cy="99.7" r=".37" fill="#f0f"/>
<circle cx="211.2" cy="99.7" r=".37" fill="none" stroke="#f0f" stroke-width=".18"/>
<circle cx="156.4" cy="96" r=".37" fill="#f0f"/>
<circle cx="156.4" cy="96" r=".37" fill="none" stroke="#f0f" stroke-width=".18"/>
<circle cx="169.2" cy="161.8" r=".37" fill="#f0f"/>
<circle cx="169.2" cy="161.8" r=".37" fill="none" stroke="#f0f" stroke-width=".18"/>
<circle cx="165.5" cy="96" r=".37" fill="#f0f"/>
<circle cx="165.5" cy="96" r=".37" fill="none" stroke="#f0f" stroke-width=".18"/>
<circle cx="130.8" cy="145.4" r=".37" fill="#f0f"/>
<circle cx="130.8" cy="145.4" r=".37" fill="none" stroke="#f0f" stroke-width=".18"/>
<circle cx="189.3" cy="118" r=".37" fill="#f0f"/>
<circle cx="189.3" cy="118" r=".37" fill="none" stroke="#f0f" stroke-width=".18"/>
<circle cx="189.3" cy="161.8" r=".37" fill="#f0f"/>
<circle cx="189.3" cy="161.8" r=".37" fill="none" stroke="#f0f" stroke-width=".18"/>
<circle cx="189.3" cy="121.6" r=".37" fill="#f0f"/>
<circle cx="189.3" cy="121.6" r=".37" fill="none" stroke="#f0f" stroke-width=".18"/>
<circle cx="130.8" cy="121.6" r=".37" fill="#f0f"/>
<circle cx="130.8" cy="121.6" r=".37" fill="none" stroke="#f0f" stroke-width=".18"/>
<circle cx="130.8" cy="118" r=".37" fill="#f0f"/>
<circle cx="130.8" cy="118" r=".37" fill="none" stroke="#f0f" stroke-width=".18"/>
<text font-size="3.1" fill="#f00" x="226.4" y="168.1">Nu-CAM</text>
<g font-size="2.9" fill="#008000">
<text x="37.5" y="10.7">Power Supply with DC-DC</text>
<text x="185.6" y="8.8">VGA CMOS Sensor with GC0308</text>
<text x="50.3" y="91.1">SDIO WiFi with RTL8189FTV module</text>
</g>
<text font-size="2.9" fill="#f00" x="222.2" y="173.6">Power+WiFi+ CMOS sensor</text>
<g font-size="2.4">
<text x="48.5" y="96.2">The RF trace and the copper ground (via, per 1.5mm)</text>
<text x="48.5" y="98.8">is 1.5X the trace width</text>
<text x="48.5" y="101.5">please layout 6 mil core and 12 mil trace width</text>
<text x="48.5" y="104.2">If the RF trace keep 50 ohm characteristic impedance</text>
<text x="24.7" y="134.6">RF IPEX Connector For External Antenna</text>
</g>
<text font-size="2.2" x="272.5" y="173">1.0</text>
<g font-size="1.6">
<text x="17.9" y="5.7">VIN</text>
<text x="152.7" y="7.9">VDD33</text>
<text x="79.6" y="17">VDD33</text>
<text x="154.5" y="15.2">VDD18</text>
<text x="236.5" y="17.4">1</text>
<text x="38.9" y="22.9">1</text>
<text x="38.9" y="21">4</text>
<text x="51.6" y="21">3</text>
<text x="204.3" y="19.6">VSS</text>
<text x="218.5" y="22.4">(NC)</text>
<text x="236.5" y="19.2">2</text>
<text x="236.5" y="21">3</text>
<text x="236.5" y="22.9">4</text>
<text x="250.9" y="19.2">26 VSS</text>
<text x="38.9" y="24.7">2</text>
<text x="51.6" y="24.7">5</text>
<text x="68.6" y="24.3">C0402</text>
<text x="79.6" y="29.8">C0603</text>
<text x="146.9" y="26.9">GPC[8:15]</text>
<text x="206.1" y="27.1">GPA7</text>
<text x="236.5" y="24.7">5</text>
<text x="236.5" y="26.5">6</text>
<text x="236.5" y="28.3">7</text>
<text x="17.4" y="31.7">C0603</text>
<text x="24.7" y="31.7">C0402</text>
<text x="38.2" y="31.7">GND</text>
<text x="42.6" y="30.6">TSOT-25</text>
<text x="146.9" y="30.6">GPB[2:3]</text>
<text x="200.3" y="33.5">VDD33</text>
<text x="204.3" y="30.6">VSS</text>
<text x="218.5" y="33.4">(NC)</text>
<text x="235.5" y="33.8">10</text>
<text x="235.5" y="35.7">11</text>
<text x="236.5" y="30.2">8</text>
<text x="236.5" y="32">9</text>
<text x="48.5" y="37.1">R0402</text>
<text x="61.3" y="36">R0402</text>
<text x="148.7" y="41.5">GPB[0:1]</text>
<text x="235.5" y="37.5">12</text>
<text x="235.5" y="39.3">13</text>
<text x="235.5" y="41.1">14</text>
<text x="18.1" y="44.5">GND</text>
<text x="25.4" y="44.5">GND</text>
<text x="52.9" y="44.5">GND</text>
<text x="80.3" y="44.5">VSS</text>
<text x="204.3" y="43.4">VSS</text>
<text x="211.2" y="44.5">C0603</text>
<text x="235.5" y="43">15</text>
<text x="235.5" y="44.8">16</text>
<text x="235.5" y="46.6">17</text>
<text x="17.7" y="53.2">VIN</text>
<text x="64.9" y="49.9">GND</text>
<text x="74.1" y="49.9">VSS</text>
<text x="79.6" y="53.6">VDD18</text>
<text x="156.4" y="51.8">VDD33</text>
<text x="191.1" y="51.7">closed to sensor</text>
<text x="200.3" y="49.9">R0402</text>
<text x="235.5" y="48.5">18</text>
<text x="235.5" y="50.3">19</text>
<text x="235.5" y="52.1">20</text>
<text x="235.5" y="53.9">21</text>
<text x="24.7" y="59.8">VDD33</text>
<text x="38.9" y="59.4">1</text>
<text x="38.9" y="57.6">4</text>
<text x="51.6" y="57.6">3</text>
<text x="66.8" y="55.4">SMTDR43</text>
<text x="146.9" y="58">GPA[3:4]</text>
<text x="183.8" y="57.3">R0402</text>
<text x="235.5" y="55.8">22</text>
<text x="235.5" y="57.6">23</text>
<text x="235.5" y="59.4">24</text>
<text x="250.9" y="57.6">25 VSS</text>
<text x="38.9" y="61.3">2</text>
<text x="51.6" y="61.3">5</text>
<text x="236.8" y="62.8">FPC24_0.5mm</text>
<text x="17.4" y="68.2">C0603</text>
<text x="36.4" y="70.1">GND</text>
<text x="42.6" y="67.1">TSOT-25</text>
<text x="79.6" y="66.4">C0603</text>
<text x="255.3" y="66.4">VSS</text>
<text x="57.6" y="73.7">R0402</text>
<text x="18.1" y="79.2">GND</text>
<text x="56.5" y="79.2">GND</text>
<text x="80.3" y="79.2">VSS</text>
<text x="225.9" y="99.3">L0402</text>
<text x="235" y="100.1">VDD33</text>
<text x="145.4" y="105.7" transform="rotate(-90 145.4 105.7)">45</text>
<text x="150.9" y="105.7" transform="rotate(-90 150.9 105.7)">44</text>
<text x="152.7" y="105.7" transform="rotate(-90 152.7 105.7)">43</text>
<text x="154.5" y="105.7" transform="rotate(-90 154.5 105.7)">42</text>
<text x="156.4" y="105.7" transform="rotate(-90 156.4 105.7)">41</text>
<text x="158.2" y="105.7" transform="rotate(-90 158.2 105.7)">40</text>
<text x="160" y="105.7" transform="rotate(-90 160 105.7)">39</text>
<text x="161.8" y="105.7" transform="rotate(-90 161.8 105.7)">38</text>
<text x="163.7" y="105.7" transform="rotate(-90 163.7 105.7)">37</text>
<text x="165.5" y="105.7" transform="rotate(-90 165.5 105.7)">36</text>
<text x="167.3" y="105.7" transform="rotate(-90 167.3 105.7)">35</text>
<text x="169.2" y="105.7" transform="rotate(-90 169.2 105.7)">34</text>
<text x="62.2" y="108.1">WIVSS</text>
<text x="211.2" y="108.5">C0603</text>
<text x="222.2" y="112.1">R0402</text>
<text x="70.4" y="117.5">PI MATCHING CKT</text>
<text x="105.2" y="115.7">50-OHM IMPEDANCE</text>
<text x="137.7" y="118">1</text>
<text x="137.7" y="119.8">2</text>
<text x="181.4" y="119.8">32</text>
<text x="181.4" y="118">33</text>
<text x="198.4" y="115.8">WIVSS</text>
<text x="229.5" y="115.8">VSS</text>
<text x="90.5" y="123.1">C0402 C15</text>
<text x="137.7" y="121.6">3</text>
<text x="137.7" y="123.4">4</text>
<text x="137.7" y="125.3">5</text>
<text x="181.4" y="125.3">29</text>
<text x="181.4" y="123.4">30</text>
<text x="181.4" y="121.6">31</text>
<text x="81.4" y="128.6">C0402</text>
<text x="94.2" y="128.6">C0402</text>
<text x="123.4" y="128.6">WIVDD</text>
<text x="137.7" y="127.1">6</text>
<text x="137.7" y="128.9">7</text>
<text x="137.7" y="130.8">8</text>
<text x="154.5" y="130.4">LPGA_12x12x1.8</text>
<text x="181.4" y="130.8">26</text>
<text x="181.4" y="128.9">27</text>
<text x="181.4" y="127.1">28</text>
<text x="63.1" y="132.2">WIVSS</text>
<text x="85" y="134.1">WIVSS</text>
<text x="97.8" y="134.1">WIVSS</text>
<text x="136.8" y="134.4">10</text>
<text x="136.8" y="136.2">11</text>
<text x="137.7" y="132.6">9</text>
<text x="181.4" y="136.2">23</text>
<text x="181.4" y="134.4">24</text>
<text x="181.4" y="132.6">25</text>
<text x="114.3" y="143.2">R0402</text>
<text x="121.6" y="143.2">C0603</text>
<text x="85" y="149.6">GPE[2:7]</text>
<text x="128.9" y="150.5">WIVSS</text>
<text x="150.9" y="150.3" transform="rotate(-90 150.9 150.3)">12</text>
<text x="152.7" y="150.3" transform="rotate(-90 152.7 150.3)">13</text>
<text x="154.5" y="150.3" transform="rotate(-90 154.5 150.3)">14</text>
<text x="156.4" y="150.3" transform="rotate(-90 156.4 150.3)">15</text>
<text x="158.2" y="150.3" transform="rotate(-90 158.2 150.3)">16</text>
<text x="160" y="150.3" transform="rotate(-90 160 150.3)">17</text>
<text x="161.8" y="150.3" transform="rotate(-90 161.8 150.3)">18</text>
<text x="163.7" y="150.3" transform="rotate(-90 163.7 150.3)">19</text>
<text x="165.5" y="150.3" transform="rotate(-90 165.5 150.3)">20</text>
<text x="167.3" y="150.3" transform="rotate(-90 167.3 150.3)">21</text>
<text x="169.2" y="150.3" transform="rotate(-90 169.2 150.3)">22</text>
<text x="172.8" y="150.5">WIVDD</text>
<text x="86.9" y="166.9">close to N32905</text>
<text x="167.3" y="165.2">C0402</text>
<text x="211.2" y="163.3">&lt;OrgName&gt;</text>
<text x="88.7" y="169.2">R0402</text>
<text x="187.5" y="168.8">WIVSS</text>
<text x="211.2" y="170.7">Size</text>
<text x="211.8" y="169">B</text>
<text x="218.5" y="170.7">Document Number</text>
<text x="271.6" y="170.7">Rev</text>
<text x="211.3" y="176.1">Date:</text>
<text x="218.4" y="176.1">Thursday, June 16, 2016</text>
<text x="247.8" y="176.1">Sheet</text>
<text x="256.9" y="176.1">2</text>
<text x="262.6" y="176.1">of</text>
<text x="267.9" y="176.1">2</text>
</g>
<g font-size="1.6" fill="#f00">
<text x="167.7" y="9.7">S_AVDD</text>
<text x="167.7" y="17">S_VD18</text>
<text x="224.4" y="22.5">S_AVDD</text>
<text x="224.4" y="20.7">SDA</text>
<text x="162.4" y="29.6">GPB[2:3]</text>
<text x="162.4" y="26">GPC[8:15]</text>
<text x="224.4" y="28">SVSYNC</text>
<text x="224.4" y="24.3">SCK</text>
<text x="224.4" y="26.1">S_RST</text>
<text x="175.2" y="33.5">GPB2</text>
<text x="175.2" y="35.3">GPB3</text>
<text x="182.3" y="33.5">SHSYNC</text>
<text x="182.3" y="35.3">SVSYNC</text>
<text x="224.4" y="31.6">SHSYNC</text>
<text x="224.4" y="33.5">S_VD18</text>
<text x="162.4" y="40.6">GPB[0:1]</text>
<text x="224.4" y="37.1">GPC15</text>
<text x="224.4" y="39">SCLK</text>
<text x="224.4" y="40.8">GPC14</text>
<text x="176.8" y="44.4">GPB0</text>
<text x="176.8" y="46.3">GPB1</text>
<text x="184.2" y="44.4">SCLK</text>
<text x="184.2" y="46.3">SPCLK</text>
<text x="224.4" y="44.4">GPC13</text>
<text x="224.4" y="46.3">S_PCLK</text>
<text x="224.4" y="51.8">GPC11</text>
<text x="224.4" y="48.1">GPC12</text>
<text x="224.4" y="49.9">GPC8</text>
<text x="224.4" y="53.6">GPC9</text>
<text x="160.6" y="57.1">GPA[3:4]</text>
<text x="224.4" y="55.4">GPC10</text>
<text x="173.2" y="62.7">GPA4</text>
<text x="173.2" y="60.9">GPA3</text>
<text x="187.3" y="62.7">SDA</text>
<text x="187.3" y="60.9">SCK</text>
<text x="200.6" y="99.3">WIVDD</text>
<text x="201" y="110.3">WIVSS</text>
<text x="108.8" y="119.3">WIFI ANT</text>
<text x="72.6" y="154.2">GPE2</text>
<text x="72.6" y="156">GPE3</text>
<text x="81.8" y="154.2">SD_D0</text>
<text x="81.8" y="156">SD_D1</text>
<text x="72.6" y="161.5">GPE6</text>
<text x="72.6" y="159.7">GPE5</text>
<text x="72.6" y="157.8">GPE4</text>
<text x="79.9" y="161.5">SD_CMD</text>
<text x="81.8" y="159.7">SD_D3</text>
<text x="81.8" y="157.8">SD_D2</text>
<text x="111" y="161.5">SD_CMD</text>
<text x="111" y="157.8">SD_D2</text>
<text x="111" y="159.7">SD_D3</text>
<text x="72.6" y="163.3">GPE7</text>
<text x="111" y="163.3">SD_CLK</text>
<text x="111" y="165.1">SD_D0</text>
<text x="111" y="167">SD_D1</text>
</g>
<g font-size="1.6" fill="#000080">
<text x="22.9" y="15.2">R17</text>
<text x="57.6" y="17">L2</text>
<text x="61.3" y="17">4.7uH SMTDR43</text>
<text x="227.7" y="15.2">GC0308 CMOS SENSOR INTERFACE</text>
<text x="238.7" y="13.4">U3</text>
<text x="22.9" y="18.9">100KR0402</text>
<text x="44.8" y="18.9">U4</text>
<text x="19.2" y="26.2">CT10</text>
<text x="19.2" y="29.8">10uF</text>
<text x="26.5" y="26.2">C11</text>
<text x="26.5" y="29.8">0.1uF</text>
<text x="42.6" y="28.7">ZT7103T</text>
<text x="57.6" y="24.3">C10</text>
<text x="63.1" y="24.3">470p</text>
<text x="81.4" y="24.3">CT9</text>
<text x="81.4" y="28">10uF</text>
<text x="48.5" y="33.5">R19</text>
<text x="48.5" y="35.3">120K(1%)</text>
<text x="61.3" y="31.7">R18</text>
<text x="61.3" y="33.5">510K(1%)</text>
<text x="213.1" y="39">CT11</text>
<text x="213.1" y="42.6">10uF</text>
<text x="57.6" y="53.6">L3</text>
<text x="61.3" y="53.6">4.7uH</text>
<text x="174.7" y="51.8">R21</text>
<text x="180.1" y="53.6">1.2KR0402</text>
<text x="191.1" y="49.9">R20</text>
<text x="196.6" y="49.9">22</text>
<text x="44.8" y="55.4">U5</text>
<text x="174.7" y="59.1">R22</text>
<text x="180.1" y="57.3">1.2K</text>
<text x="19.2" y="62.8">CT12</text>
<text x="42.6" y="65.3">ZT7103T</text>
<text x="57.6" y="60.9">R23</text>
<text x="64.9" y="60.9">200K(1%)R0402</text>
<text x="81.4" y="60.9">CT13</text>
<text x="81.4" y="64.6">10uF</text>
<text x="19.2" y="66.4">10uF</text>
<text x="53.9" y="70.1">R24</text>
<text x="53.9" y="71.9">100K (1%)</text>
<text x="59.4" y="66.4">C12</text>
<text x="66.8" y="66.4">102pF C0402</text>
<text x="214.9" y="99.3">L4</text>
<text x="218.5" y="97.5">FB/0 ohm</text>
<text x="211.2" y="103">CT15</text>
<text x="211.2" y="106.6">10uF</text>
<text x="88.7" y="114">10p/ 0 OHM</text>
<text x="216.7" y="110.3">R27</text>
<text x="224" y="110.3">0R</text>
<text x="92.4" y="116.7">C13</text>
<text x="49" y="122.4">IPEX_Connector</text>
<text x="57.8" y="124.6">ANT1</text>
<text x="83.2" y="123.1">C14</text>
<text x="160" y="124.9">U6</text>
<text x="83.2" y="126.8">NC</text>
<text x="96" y="126.8">NC</text>
<text x="156.4" y="128.6">RTL8189FTV</text>
<text x="127.1" y="137.7">CT14</text>
<text x="116.1" y="139.6">R25</text>
<text x="116.1" y="141.4">10K</text>
<text x="127.1" y="141.4">10uF</text>
<text x="92.4" y="161.5">22</text>
<text x="169.2" y="156">CB4</text>
<text x="169.2" y="159.7">0.1uF</text>
<text x="86.9" y="163.3">R26</text>
</g>
<g font-size="1.6" fill="#004080">
<text x="42.1" y="23.6">EN</text>
<text x="42.1" y="21.8">Vin</text>
<text x="46.7" y="21.8">SW</text>
<text x="239.6" y="18.1">NC</text>
<text x="239.6" y="19.9">AGND</text>
<text x="239.6" y="21.8">SDA</text>
<text x="239.6" y="23.6">AVDD</text>
<text x="245.8" y="19.9">Shd</text>
<text x="42.1" y="25.4">GND</text>
<text x="47.3" y="25.4">FB</text>
<text x="239.6" y="25.4">SCL</text>
<text x="239.6" y="27.3">Reset</text>
<text x="239.6" y="29.1">Vsync</text>
<text x="239.6" y="30.9">PWDN</text>
<text x="239.6" y="32.7">Hsync</text>
<text x="239.6" y="34.6">DVDD</text>
<text x="239.6" y="36.4">DOVDD</text>
<text x="239.6" y="38.2">D7</text>
<text x="239.6" y="40.1">MCLK</text>
<text x="239.6" y="41.9">D6</text>
<text x="239.6" y="43.7">DGND</text>
<text x="239.6" y="45.5">D5</text>
<text x="239.6" y="47.4">PCLK</text>
<text x="239.6" y="49.2">D4</text>
<text x="239.6" y="51">D0</text>
<text x="239.6" y="52.9">D3</text>
<text x="42.1" y="58.4">Vin</text>
<text x="46.7" y="58.4">SW</text>
<text x="239.6" y="54.7">D1</text>
<text x="239.6" y="56.5">D2</text>
<text x="239.6" y="58.4">LSB1</text>
<text x="245.8" y="58.4">Shd</text>
<text x="42.1" y="60.2">EN</text>
<text x="42.1" y="62">GND</text>
<text x="47.3" y="62">FB</text>
<text x="239.6" y="60.2">LSB0</text>
<text x="151.6" y="110.3" transform="rotate(-90 151.6 110.3)">NC</text>
<text x="153.5" y="110.3" transform="rotate(-90 153.5 110.3)">NC</text>
<text x="155.3" y="110.3" transform="rotate(-90 155.3 110.3)">NC</text>
<text x="157.1" y="111.6" transform="rotate(-90 157.1 111.6)">GND</text>
<text x="159" y="110.3" transform="rotate(-90 159 110.3)">NC</text>
<text x="160.8" y="110.3" transform="rotate(-90 160.8 110.3)">NC</text>
<text x="162.6" y="110.3" transform="rotate(-90 162.6 110.3)">NC</text>
<text x="164.4" y="110.3" transform="rotate(-90 164.4 110.3)">NC</text>
<text x="166.3" y="111.6" transform="rotate(-90 166.3 111.6)">GND</text>
<text x="168.1" y="110.3" transform="rotate(-90 168.1 110.3)">NC</text>
<text x="169.9" y="110.3" transform="rotate(-90 169.9 110.3)">NC</text>
<text x="65.7" y="116.1" transform="rotate(-90 65.7 116.1)">2</text>
<text x="140.8" y="118.7">GND</text>
<text x="146.2" y="116.5" transform="rotate(-90 146.2 116.5)">EPAD/GND</text>
<text x="175.5" y="118.7">GND</text>
<text x="64.9" y="120.5">1</text>
<text x="65.7" y="124.4" transform="rotate(-90 65.7 124.4)">3</text>
<text x="140.8" y="120.5">WL_BT_ANT</text>
<text x="140.8" y="122.4">GND</text>
<text x="140.8" y="124.2">NC</text>
<text x="172.1" y="124.2">TCXO_IN</text>
<text x="175.5" y="122.4">GND</text>
<text x="176.8" y="120.5">NC</text>
<text x="140.8" y="126">NC</text>
<text x="140.8" y="127.8">NC</text>
<text x="140.8" y="129.7">NC</text>
<text x="140.8" y="131.5">NC</text>
<text x="176.8" y="131.5">NC</text>
<text x="176.8" y="129.7">NC</text>
<text x="176.8" y="127.8">NC</text>
<text x="176.8" y="126">NC</text>
<text x="140.8" y="133.3">3.3V/BAT</text>
<text x="140.8" y="135.2">NC</text>
<text x="140.8" y="137">NC</text>
<text x="175.9" y="135.2">LPO</text>
<text x="176.8" y="137">NC</text>
<text x="176.8" y="133.3">NC</text>
<text x="151.6" y="146.3" transform="rotate(-90 151.6 146.3)">WL_REG_ON</text>
<text x="153.5" y="146.3" transform="rotate(-90 153.5 146.3)">WL_HOST_WAKE</text>
<text x="155.3" y="146.3" transform="rotate(-90 155.3 146.3)">SDIO_D2</text>
<text x="157.1" y="146.3" transform="rotate(-90 157.1 146.3)">SDIO_D3</text>
<text x="159" y="146.3" transform="rotate(-90 159 146.3)">SDIO_CMD</text>
<text x="160.8" y="146.3" transform="rotate(-90 160.8 146.3)">SDIO_CLK</text>
<text x="162.6" y="146.3" transform="rotate(-90 162.6 146.3)">SDIO_D0</text>
<text x="164.4" y="146.3" transform="rotate(-90 164.4 146.3)">SDIO_D1</text>
<text x="166.3" y="146.3" transform="rotate(-90 166.3 146.3)">GND</text>
<text x="168.1" y="146.3" transform="rotate(-90 168.1 146.3)">NC</text>
<text x="169.9" y="146.3" transform="rotate(-90 169.9 146.3)">VDIO</text>
</g>
<g font-size=".7">
<text x="28.5" y=".7">5</text>
<text x="83.8" y=".7">4</text>
<text x="139" y=".7">3</text>
<text x="194.2" y=".7">2</text>
<text x="249.4" y=".7">1</text>
<text x=".2" y="23.4">D</text>
<text x="277.3" y="23.4">D</text>
<text x=".2" y="67.3">C</text>
<text x="277.3" y="67.3">C</text>
<text x=".2" y="111.2">B</text>
<text x="277.3" y="111.2">B</text>
<text x=".2" y="155.1">A</text>
<text x="277.3" y="155.1">A</text>
<text x="28.5" y="177.2">5</text>
<text x="83.8" y="177.2">4</text>
<text x="139" y="177.2">3</text>
<text x="194.2" y="177.2">2</text>
<text x="249.4" y="177.2">1</text>
</g>
</svg>
